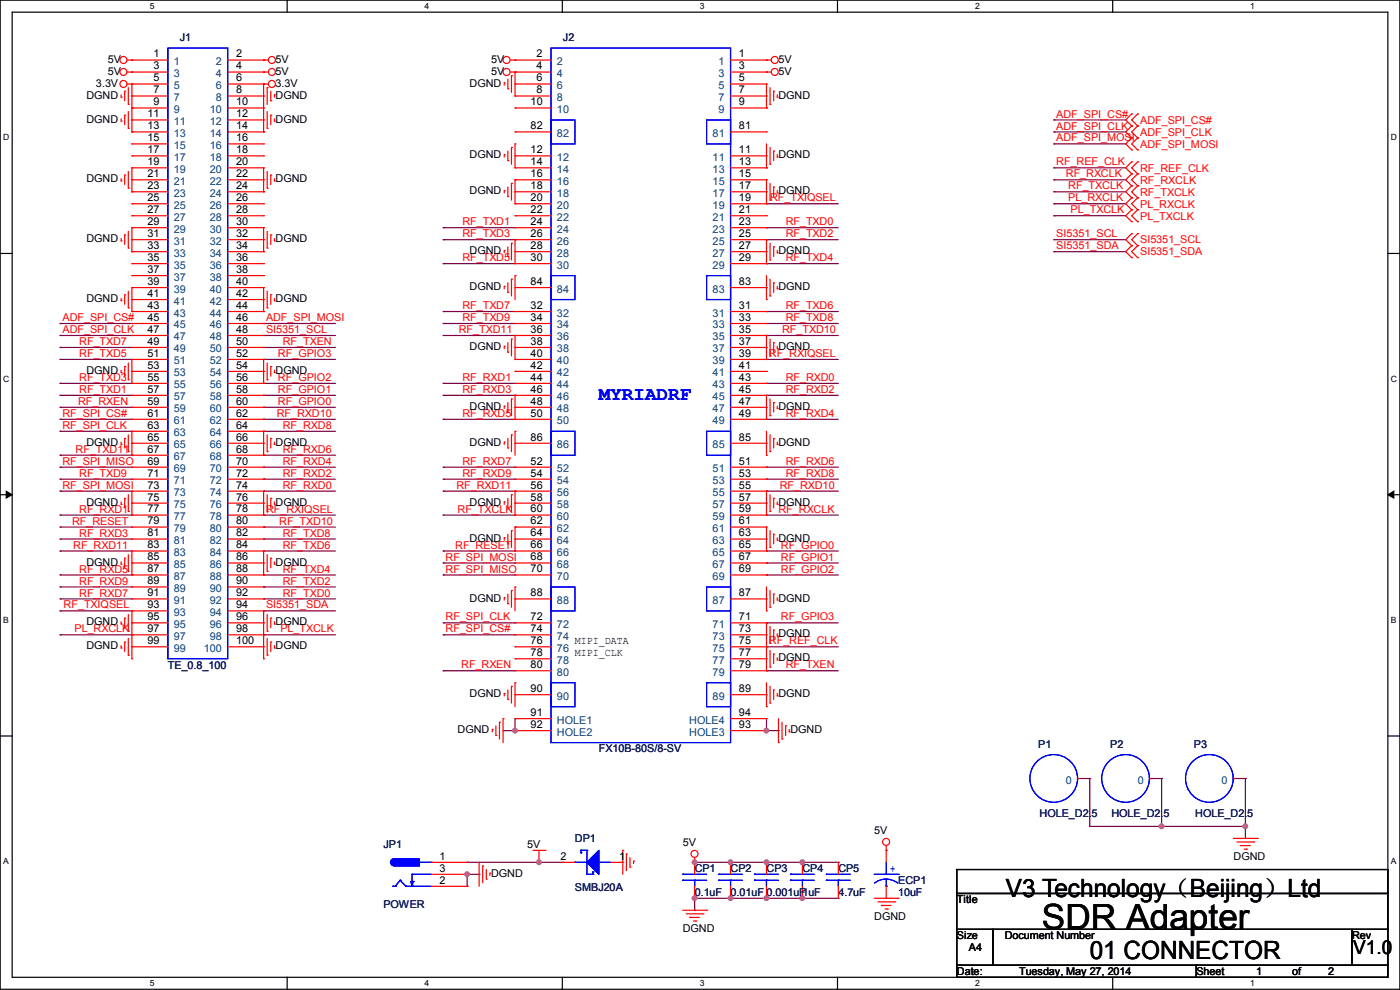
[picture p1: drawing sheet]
<svg xmlns="http://www.w3.org/2000/svg" width="297mm" height="210mm" viewBox="0 0 297 210" stroke-linecap="round" stroke-linejoin="round" font-family="sans-serif">
<path d="M0 0h297v209.8h-297zM2.6 2.6h291.8v204.7h-291.8z" fill="none" stroke="#000" stroke-width=".25"/>
<g fill="#fff">
<path d="M31.7 .3h1v2h-1z"/>
<path d="M31.7 207.6h1v2h-1z"/>
</g>
<path d="M60.9 0v2.6M60.9 207.3v2.5" fill="none" stroke="#000" stroke-width=".25"/>
<g fill="#fff">
<path d="M90.1 .3h1v2h-1z"/>
<path d="M90.1 207.6h1v2h-1z"/>
</g>
<path d="M119.3 0v2.6M119.3 207.3v2.5" fill="none" stroke="#000" stroke-width=".25"/>
<g fill="#fff">
<path d="M148.5 .3h.9v2h-.9z"/>
<path d="M148.5 207.6h.9v2h-.9z"/>
</g>
<path d="M177.7 0v2.6M177.7 207.3v2.5" fill="none" stroke="#000" stroke-width=".25"/>
<g fill="#fff">
<path d="M206.8 .3h1v2h-1z"/>
<path d="M206.8 207.6h1v2h-1z"/>
</g>
<path d="M236.1 0v2.6M236.1 207.3v2.5" fill="none" stroke="#000" stroke-width=".25"/>
<g fill="#fff">
<path d="M265.2 .3h1v2h-1z"/>
<path d="M265.2 207.6h1v2h-1z"/>
<path d="M.7 28.2h1.2v1.9h-1.2z"/>
<path d="M295.1 28.2h1.2v1.9h-1.2z"/>
<path d="M.7 79.3h1.2v2h-1.2z"/>
<path d="M295.1 79.3h1.2v2h-1.2z"/>
</g>
<path d="M0 53.8h2.6M294.4 53.8h2.6" fill="none" stroke="#000" stroke-width=".25"/>
<g fill="#fff">
<path d="M.7 130.5h1.2v2h-1.2z"/>
<path d="M295.1 130.5h1.1v2h-1.1z"/>
</g>
<path d="M0 104.9h2.6M294.4 104.9h2.6" fill="none" stroke="#000" stroke-width=".25"/>
<path d="M1.3 104.2l1.3 .7-1.3 .8zM294.4 104.9l1.3-.7v1.5z" fill="#000" stroke="#000" stroke-width=".21"/>
<g fill="#fff">
<path d="M.7 181.7h1.2v2h-1.2z"/>
<path d="M295.1 181.7h1.1v2h-1.1z"/>
</g>
<path d="M0 156.1h2.6M294.4 156.1h2.6M203 184.4h91.4v5.1h-91.4zM203 189.5h91.4v7.6h-91.4zM203 197.1h7.6v7.7h-7.6zM210.6 197.1h76.2v7.7h-76.2zM286.8 197.1h7.6v7.7h-7.6zM203 204.8h50.8v2.5h-50.8zM253.8 204.8h40.6v2.5h-40.6z" fill="none" stroke="#000" stroke-width=".25"/>
<g fill="none" stroke="#800040" stroke-width=".25">
<path d="M223.6 25.4h.1M223.6 28h.1M223.6 30.5h.1M223.6 35.6h.1M223.6 38.1h.1M223.6 25.4h15.2M223.6 28h15.2M223.6 30.5h15.2M223.6 35.6h15.2M223.6 38.1h15.2M94 48.3h.1M94 50.8h.1"/>
<path d="M94 55.9h.1M94 48.3h15.3M94 50.8h15.3M94 55.9h15.3M162.6 48.3h.1M162.6 50.8h.1M162.6 55.9h.1M162.6 43.2h.1M162.6 48.3h15.2M162.6 50.8h15.2M162.6 55.9h15.2M162.6 43.2h15.2"/>
<path d="M223.6 43.2h.1M223.6 45.8h.1M223.6 40.7h.1M223.6 50.8h.1M223.6 53.4h.1M223.6 50.8h15.2M223.6 43.2h15.2M223.6 45.8h15.2M223.6 40.7h15.2M223.6 53.4h15.2M12.7 68.6h.1M12.7 71.2h.1"/>
<path d="M12.7 73.7h.1M12.7 76.2h.1M12.7 68.6h15.3M12.7 71.2h15.3M12.7 76.2h15.3M12.7 73.7h15.3M55.9 68.6h.1M55.9 73.7h.1M55.9 76.2h.1M55.9 71.2h.1M55.9 68.6h15.3M55.9 71.2h15.3"/>
<path d="M55.9 76.2h15.3M55.9 73.7h15.3M94 66.1h.1M94 68.6h.1M94 71.2h.1M94 66.1h15.3M94 68.6h15.3M94 71.2h15.3M162.6 66.1h.1M162.6 68.6h.1M162.6 71.2h.1M162.6 76.2h.1"/>
<path d="M162.6 66.1h15.2M162.6 68.6h15.2M162.6 71.2h15.2M162.6 76.2h15.2M12.7 81.3h.1M12.7 83.9h.1M12.7 86.4h.1M12.7 88.9h.1M12.7 91.5h.1M12.7 96.6h.1M12.7 99.1h.1M12.7 81.3h15.3"/>
<path d="M12.7 83.9h15.3M12.7 88.9h15.3M12.7 99.1h15.3M12.7 86.4h15.3M12.7 91.5h15.3M12.7 96.6h15.3M55.9 81.3h.1M55.9 83.9h.1M55.9 86.4h.1M55.9 88.9h.1M55.9 91.5h.1M55.9 96.6h.1"/>
<path d="M55.9 99.1h.1M55.9 81.3h15.3M55.9 83.9h15.3M55.9 88.9h15.3M55.9 99.1h15.3M55.9 86.4h15.3M55.9 91.5h15.3M55.9 96.6h15.3M94 81.3h.1M94 83.9h.1M94 88.9h.1M94 99.1h.1"/>
<path d="M94 81.3h15.3M94 83.9h15.3M94 88.9h15.3M94 99.1h15.3M162.6 81.3h.1M162.6 83.9h.1M162.6 88.9h.1M162.6 99.1h.1M162.6 81.3h15.2M162.6 83.9h15.2M162.6 88.9h15.2M162.6 99.1h15.2"/>
<path d="M12.7 101.6h.1M12.7 104.2h.1M12.7 109.3h.1M12.7 114.3h.1M12.7 116.9h.1M12.7 111.8h.1M12.7 101.6h15.3M12.7 104.2h15.3M12.7 109.3h15.3M12.7 116.9h15.3M12.7 111.8h15.3M12.7 114.3h15.3"/>
<path d="M55.9 101.6h.1M55.9 109.3h.1M55.9 111.8h.1M55.9 114.3h.1M55.9 116.9h.1M55.9 104.2h.1M55.9 101.6h15.3M55.9 104.2h15.3M55.9 109.3h15.3M55.9 116.9h15.3M55.9 111.8h15.3M55.9 114.3h15.3"/>
<path d="M94 101.6h.1M94 104.2h.1M94 109.3h.1M94 116.9h.1M94 119.4h.1M94 101.6h15.3M94 104.2h15.3M94 109.3h15.3M94 116.9h15.3M94 119.4h15.3M162.6 101.6h.1M162.6 104.2h.1"/>
<path d="M162.6 109.3h.1M162.6 116.9h.1M162.6 119.4h.1M162.6 101.6h15.2M162.6 104.2h15.2M162.6 109.3h15.2M162.6 116.9h15.2M162.6 119.4h15.2M12.7 134.7h.1M12.7 122h.1M12.7 124.5h.1M12.7 127h.1"/>
<path d="M12.7 129.6h.1M12.7 122h15.3M12.7 134.7h15.3M12.7 124.5h15.3M12.7 127h15.3M12.7 129.6h15.3M55.9 134.7h.1M55.9 122h.1M55.9 124.5h.1M55.9 127h.1M55.9 129.6h.1M55.9 122h15.3"/>
<path d="M55.9 134.7h15.3M55.9 124.5h15.3M55.9 127h15.3M55.9 129.6h15.3M94 122h.1M94 132.1h.1M94 134.7h.1M94 122h15.3M94 132.1h15.3M94 134.7h15.3M162.6 122h.1M162.6 137.2h.1"/>
<path d="M162.6 132.1h.1M162.6 122h15.2M162.6 132.1h15.2M162.6 137.2h15.2M94 142.3h.1M94 142.3h15.3M106.7 155h.1M106.7 155h2.6M109.3 155h.1M109.3 152.4v2.6M162.6 142.3h.1M162.6 155h.1"/>
<path d="M162.6 142.3h15.2M162.6 152.4v2.6M162.6 155h2.5M165.1 155h.1M228.6 165.1h.1M228.6 165.1h2.6M231.2 165.1h.1M231.2 175.3h.1M231.2 165.1v10.2M231.2 175.3h33M243.9 165.1h.1M243.9 165.1h2.5"/>
<path d="M246.4 165.1h.1M246.4 175.3h.1M246.4 165.1v10.2M261.7 165.1h.1M261.7 165.1h2.5M264.2 175.3h.1M264.2 165.1h.1M264.2 165.1v12.7M99.1 182.9h.1M99.1 188h.1M99.1 182.9h20.3M101.6 185.5h.1"/>
<path d="M101.6 185.5h-2.5v2.5M114.3 182.9h.1M147.4 190.5h.1M147.4 193.1h.1M147.4 182.9h30.4M147.4 190.5h30.4M147.4 190.5v2.6M155 182.9h.1M155 190.5h.1M162.6 182.9h.1M162.6 190.5h.1M170.2 182.9h.1"/>
<path d="M170.2 190.5h.1M177.8 182.9h.1"/>
</g>
<g fill="#f0f" stroke="#f0f" stroke-width=".25">
<circle cx="264.2" cy="175.3" r=".49"/>
<circle cx="246.4" cy="175.3" r=".49"/>
<circle cx="162.6" cy="155" r=".49"/>
<circle cx="109.2" cy="155" r=".49"/>
<circle cx="99.1" cy="185.4" r=".49"/>
<circle cx="114.3" cy="182.9" r=".49"/>
<circle cx="147.3" cy="182.9" r=".49"/>
<circle cx="155" cy="182.9" r=".49"/>
<circle cx="170.2" cy="182.9" r=".49"/>
<circle cx="162.6" cy="182.9" r=".49"/>
<circle cx="170.2" cy="190.5" r=".49"/>
<circle cx="147.3" cy="190.5" r=".49"/>
<circle cx="155" cy="190.5" r=".49"/>
<circle cx="162.6" cy="190.5" r=".49"/>
</g>
<g fill="none" stroke="#f00" stroke-width=".25">
<path d="M26.5 19.3h.1M26.5 19.3v2.1M27 15.3h8.6M27 12.7h8.6M27 17.8h8.6M27.2 18.6v3.5M28 17.8h.1M28 12.7h.1M28 15.3h.1M28 17.8v10.2M48.3 15.3h8.6M48.3 12.7h8.6"/>
<path d="M48.3 17.8h8.6M55.9 15.3h.1M55.9 12.7h.1M55.9 17.8h.1M55.9 17.8v10.2M56.7 18.6h.1M56.7 18.6v3.5M57.4 19.3v2.1M107 17.6h.1M107 17.6v.5M107.7 18.8h.1M107.7 16.8v2"/>
<path d="M108.2 15.3h8.7M108.2 12.7h8.7M108.5 16h.1M108.5 16v3.6M109.3 12.7h.1M109.3 15.3h.1M109.3 17.8h.1M109.3 17.8h7.6M109.3 15.3v5.1M155 15.3h8.6M155 12.7h8.6M155 17.8h7.6"/>
<path d="M162.6 12.7h.1M162.6 15.3h.1M162.6 17.8h.1M162.6 17.8v5.1M163.4 18.6v3.5M164.1 19.3h.1M164.1 19.3v2.1M25.7 20.6h.1M25.7 38.4h.1M25.7 25.7h.1M25.7 20.1v.5M25.7 25.2v.5"/>
<path d="M25.7 37.9v.5M26.5 37.1h.1M26.5 24.4h.1M26.5 24.4v2.1M26.5 37.1v2.1M27.2 22.1h.1M27.2 39.9h.1M27.2 27.2h.1M27.2 23.7v3.5M27.2 36.4v3.5M28 22.9h.1M28 28h.1"/>
<path d="M28 20.4h.1M28 25.4h.1M28 30.5h.1M28 33.1h.1M28 35.6h.1M28 38.1h.1M28 35.6v5.1M28 20.4h7.6M28 22.9h7.6M28 25.4h7.6M28 28h7.6M28 30.5h7.6"/>
<path d="M28 33.1h7.6M28 35.6h7.6M28 38.1h7.6M48.3 20.4h7.6M48.3 22.9h7.6M48.3 25.4h7.6M48.3 28h7.6M48.3 30.5h7.6M48.3 33.1h7.6M48.3 35.6h7.6M48.3 38.1h7.6M55.9 28h.1"/>
<path d="M55.9 20.4h.1M55.9 22.9h.1M55.9 25.4h.1M55.9 30.5h.1M55.9 33.1h.1M55.9 35.6h.1M55.9 38.1h.1M55.9 35.6v5.1M56.7 39.9h.1M56.7 27.2h.1M56.7 23.7v3.5M56.7 36.4v3.5"/>
<path d="M57.4 37.1h.1M57.4 24.4h.1M57.4 21.4h.1M57.4 24.4v2.1M57.4 37.1v2.1M58.2 38.4h.1M58.2 25.7h.1M58.2 20.1h.1M58.2 20.1v.5M58.2 25.2v.5M58.2 37.9v.5M107 32.8h.1"/>
<path d="M107 32.8v.5M107.7 34.1h.1M107.7 32v2.1M107.7 39.7v2M108.5 31.3h.1M108.5 38.9h.1M108.5 31.3v3.5M108.5 38.9v3.6M109.3 30.5h.1M109.3 38.1h.1M109.3 20.4h.1M109.3 22.9h.1"/>
<path d="M109.3 33.1h.1M109.3 35.6h.1M109.3 28h.1M109.3 30.5v5.1M109.3 38.1v5.1M109.3 20.4h7.6M109.3 22.9h7.6M109.3 28h7.6M109.3 33.1h7.6M109.3 35.6h7.6M109.3 38.1h7.6M155 20.4h7.6"/>
<path d="M155 22.9h7.6M155 28h7.6M155 33.1h7.6M155 35.6h7.6M155 38.1h7.6M162.6 22.9h.1M162.6 35.6h.1M162.6 20.4h.1M162.6 33.1h.1M162.6 38.1h.1M162.6 28h.1M162.6 30.5v5.1"/>
<path d="M162.6 38.1v5.1M163.4 22.1h.1M163.4 34.8h.1M163.4 31.3v3.5M163.4 38.9v3.6M164.1 32h.1M164.1 39.7h.1M164.1 32v2.1M164.1 39.7v2M164.9 20.6h.1M164.9 33.3h.1M164.9 20.1v.5"/>
<path d="M164.9 32.8v.5M240.1 24.2h.1M240.1 26.7h.1M240.1 29.3h.1M240.1 31.8h.1M240.1 34.3h.1M240.1 36.9h.1M240.1 39.4h.1M240.1 24.2l-1.3 1.2 1.3 1.3M240.1 26.7l-1.3 1.3 1.3 1.3M240.1 29.3l-1.3 1.2 1.3 1.3M240.1 34.3l-1.3 1.3 1.3 1.3"/>
<path d="M240.1 36.9l-1.3 1.2 1.3 1.3M240.1 39.4l-1.3 1.3 1.3 1.3M241.3 26.7h.1M241.3 24.2h.1M241.3 29.3h.1M241.3 31.8h.1M241.3 36.9h.1M241.3 34.3h.1M241.3 39.4h.1M241.3 24.2l-1.2 1.2 1.2 1.3M241.3 26.7l-1.2 1.3 1.2 1.3M241.3 29.3l-1.2 1.2 1.2 1.3"/>
<path d="M241.3 34.3l-1.2 1.3 1.2 1.3M241.3 36.9l-1.2 1.2 1.2 1.3M241.3 39.4l-1.2 1.3 1.2 1.3M25.7 51.1h.1M25.7 50.6v.5M26.5 49.8h.1M26.5 49.8v2.1M27.2 52.6h.1M27.2 49.1v3.5M28 53.4h.1M28 40.7h.1M28 43.2h.1"/>
<path d="M28 45.8h.1M28 48.3h.1M28 50.8h.1M28 55.9h.1M28 58.5h.1M28 48.3v5.1M28 40.7h7.6M28 43.2h7.6M28 45.8h7.6M28 48.3h7.6M28 50.8h7.6M28 53.4h7.6"/>
<path d="M28 55.9h7.6M28 58.5h7.6M48.3 40.7h7.6M48.3 43.2h7.6M48.3 45.8h7.6M48.3 48.3h7.6M48.3 50.8h7.6M48.3 53.4h7.6M48.3 55.9h7.6M48.3 58.5h7.6M55.9 53.4h.1M55.9 40.7h.1"/>
<path d="M55.9 43.2h.1M55.9 45.8h.1M55.9 48.3h.1M55.9 50.8h.1M55.9 55.9h.1M55.9 58.5h.1M55.9 48.3v5.1M56.7 52.6h.1M56.7 49.1v3.5M57.4 49.8h.1M57.4 49.8v2.1M58.2 51.1h.1"/>
<path d="M58.2 50.6v.5M107 40.4h.1M107 53.1h.1M107 40.4v.5M107 53.1v.5M107.7 41.7h.1M107.7 54.4h.1M107.7 52.4v2M107.7 60v2M108.5 51.6h.1M108.5 59.2h.1M108.5 51.6v3.6"/>
<path d="M108.5 59.2v3.6M109.3 50.8h.1M109.3 58.5h.1M109.3 40.7h.1M109.3 43.2h.1M109.3 45.8h.1M109.3 48.3h.1M109.3 53.4h.1M109.3 55.9h.1M109.3 50.8v5.1M109.3 58.5v5M109.3 40.7h7.6"/>
<path d="M109.3 43.2h7.6M109.3 45.8h7.6M109.3 48.3h7.6M109.3 50.8h7.6M109.3 53.4h7.6M109.3 55.9h7.6M155 40.7h7.6M155 43.2h7.6M155 45.8h7.6M155 48.3h7.6M155 50.8h7.6M155 53.4h7.6"/>
<path d="M155 55.9h7.6M162.6 43.2h.1M162.6 55.9h.1M162.6 40.7h.1M162.6 45.8h.1M162.6 48.3h.1M162.6 50.8h.1M162.6 53.4h.1M162.6 50.8v5.1M162.6 58.5v5M163.4 42.5h.1M163.4 55.2h.1"/>
<path d="M163.4 51.6v3.6M163.4 59.2v3.6M164.1 52.4h.1M164.1 60h.1M164.1 52.4v2M164.1 60v2M164.9 40.9h.1M164.9 53.6h.1M164.9 40.4v.5M164.9 53.1v.5M240.1 42h.1M240.1 44.5h.1"/>
<path d="M240.1 47h.1M240.1 49.6h.1M240.1 52.1h.1M240.1 54.7h.1M240.1 42l-1.3 1.2 1.3 1.3M240.1 44.5l-1.3 1.3 1.3 1.2M240.1 49.6l-1.3 1.2 1.3 1.3M240.1 52.1l-1.3 1.3 1.3 1.3M241.3 42h.1M241.3 44.5h.1M241.3 47h.1M241.3 52.1h.1"/>
<path d="M241.3 49.6h.1M241.3 54.7h.1M241.3 42l-1.2 1.2 1.2 1.3M241.3 44.5l-1.2 1.3 1.2 1.2M241.3 49.6l-1.2 1.2 1.2 1.3M241.3 52.1l-1.2 1.3 1.2 1.3M25.7 79h.1M25.7 63.8h.1M25.7 63.3v.5M25.7 78.5v.5M26.5 77.8h.1M26.5 62.5h.1"/>
<path d="M26.5 62.5v2.1M26.5 77.8v2M27.2 65.3h.1M27.2 61.8v3.5M27.2 77v3.6M28 66.1h.1M28 61h.1M28 63.5h.1M28 68.6h.1M28 71.2h.1M28 73.7h.1M28 76.2h.1"/>
<path d="M28 78.8h.1M28 61v5.1M28 76.2v5.1M28 61h7.6M28 63.5h7.6M28 66.1h7.6M28 68.6h7.6M28 71.2h7.6M28 73.7h7.6M28 76.2h7.6M28 78.8h7.6M48.3 61h7.6"/>
<path d="M48.3 63.5h7.6M48.3 66.1h7.6M48.3 68.6h7.6M48.3 71.2h7.6M48.3 73.7h7.6M48.3 76.2h7.6M48.3 78.8h7.6M55.9 66.1h.1M55.9 61h.1M55.9 63.5h.1M55.9 68.6h.1M55.9 71.2h.1"/>
<path d="M55.9 73.7h.1M55.9 76.2h.1M55.9 78.8h.1M55.9 61v5.1M55.9 76.2v5.1M56.7 65.3h.1M56.7 61.8v3.5M56.7 77v3.6M57.4 77.8h.1M57.4 62.5h.1M57.4 62.5v2.1M57.4 77.8v2"/>
<path d="M58.2 79h.1M58.2 63.8h.1M58.2 63.3v.5M58.2 78.5v.5M107 60.7h.1M107 73.4h.1M107 60.7v.6M107 73.4v.6M107.7 62h.1M107.7 74.7h.1M107.7 72.7v2M108.5 71.9h.1"/>
<path d="M108.5 71.9v3.6M109.3 71.2h.1M109.3 66.1h.1M109.3 68.6h.1M109.3 73.7h.1M109.3 76.2h.1M109.3 78.8h.1M109.3 61h.1M109.3 71.2v5M109.3 61h7.6M109.3 66.1h7.6M109.3 68.6h7.6"/>
<path d="M109.3 71.2h7.6M109.3 73.7h7.6M109.3 76.2h7.6M109.3 78.8h7.6M155 61h7.6M155 66.1h7.6M155 68.6h7.6M155 71.2h7.6M155 73.7h7.6M155 76.2h7.6M155 78.8h7.6M162.6 63.5h.1"/>
<path d="M162.6 76.2h.1M162.6 66.1h.1M162.6 68.6h.1M162.6 71.2h.1M162.6 73.7h.1M162.6 78.8h.1M162.6 61h.1M162.6 71.2v5M163.4 62.8h.1M163.4 75.5h.1M163.4 71.9v3.6M164.1 72.7h.1"/>
<path d="M164.1 72.7v2M164.9 61.3h.1M164.9 74h.1M164.9 60.7v.6M164.9 73.4v.6M25.7 94.3h.1M25.7 93.8v.5M26.5 93h.1M26.5 93v2M27.2 95.8h.1M27.2 80.6h.1M27.2 92.2v3.6"/>
<path d="M28 96.6h.1M28 81.3h.1M28 83.9h.1M28 86.4h.1M28 88.9h.1M28 91.5h.1M28 94h.1M28 99.1h.1M28 91.5v5.1M28 81.3h7.6M28 83.9h7.6M28 86.4h7.6"/>
<path d="M28 88.9h7.6M28 91.5h7.6M28 94h7.6M28 96.6h7.6M28 99.1h7.6M48.3 81.3h7.6M48.3 83.9h7.6M48.3 86.4h7.6M48.3 88.9h7.6M48.3 91.5h7.6M48.3 94h7.6M48.3 96.6h7.6"/>
<path d="M48.3 99.1h7.6M55.9 96.6h.1M55.9 81.3h.1M55.9 83.9h.1M55.9 86.4h.1M55.9 88.9h.1M55.9 91.5h.1M55.9 94h.1M55.9 99.1h.1M55.9 91.5v5.1M56.7 95.8h.1M56.7 80.6h.1"/>
<path d="M56.7 92.2v3.6M57.4 93h.1M57.4 93v2M58.2 94.3h.1M58.2 93.8v.5M107 86.1h.1M107 93.8h.1M107 86.1v.6M107 93.8v.5M107.7 87.4h.1M107.7 95h.1M107.7 85.4v2"/>
<path d="M107.7 93v2M108.5 84.6h.1M108.5 92.2h.1M108.5 84.6v3.6M108.5 92.2v3.6M109.3 83.9h.1M109.3 91.5h.1M109.3 81.3h.1M109.3 86.4h.1M109.3 88.9h.1M109.3 99.1h.1M109.3 94h.1"/>
<path d="M109.3 83.9v5M109.3 91.5v5.1M109.3 81.3h7.6M109.3 83.9h7.6M109.3 86.4h7.6M109.3 88.9h7.6M109.3 94h7.6M109.3 99.1h7.6M155 81.3h7.6M155 83.9h7.6M155 86.4h7.6M155 88.9h7.6"/>
<path d="M155 94h7.6M155 99.1h7.6M162.6 88.9h.1M162.6 96.6h.1M162.6 81.3h.1M162.6 83.9h.1M162.6 86.4h.1M162.6 99.1h.1M162.6 94h.1M162.6 83.9v5M162.6 91.5v5.1M163.4 88.2h.1"/>
<path d="M163.4 95.8h.1M163.4 84.6v3.6M163.4 92.2v3.6M164.1 85.4h.1M164.1 93h.1M164.1 85.4v2M164.1 93v2M164.9 86.7h.1M164.9 94.3h.1M164.9 86.1v.6M164.9 93.8v.5M25.7 119.7h.1"/>
<path d="M25.7 107h.1M25.7 106.5v.5M25.7 119.2v.5M26.5 118.4h.1M26.5 105.7h.1M26.5 105.7v2M26.5 118.4v2M27.2 108.5h.1M27.2 104.9v3.6M27.2 117.6v3.6M28 109.3h.1M28 101.6h.1"/>
<path d="M28 104.2h.1M28 106.7h.1M28 111.8h.1M28 114.3h.1M28 116.9h.1M28 119.4h.1M28 104.2v5.1M28 116.9v5.1M28 101.6h7.6M28 104.2h7.6M28 106.7h7.6M28 109.3h7.6"/>
<path d="M28 111.8h7.6M28 114.3h7.6M28 116.9h7.6M28 119.4h7.6M48.3 101.6h7.6M48.3 104.2h7.6M48.3 106.7h7.6M48.3 109.3h7.6M48.3 111.8h7.6M48.3 114.3h7.6M48.3 116.9h7.6M48.3 119.4h7.6"/>
<path d="M55.9 109.3h.1M55.9 101.6h.1M55.9 104.2h.1M55.9 106.7h.1M55.9 111.8h.1M55.9 114.3h.1M55.9 116.9h.1M55.9 119.4h.1M55.9 104.2v5.1M55.9 116.9v5.1M56.7 108.5h.1M56.7 104.9v3.6"/>
<path d="M56.7 117.6v3.6M57.4 118.4h.1M57.4 105.7h.1M57.4 105.7v2M57.4 118.4v2M58.2 119.7h.1M58.2 107h.1M58.2 106.5v.5M58.2 119.2v.5M107 106.5h.1M107 114.1h.1M107 106.5v.5"/>
<path d="M107 114.1v.5M107.7 107.7h.1M107.7 115.4h.1M107.7 105.7v2M107.7 113.3v2.1M108.5 104.9h.1M108.5 112.6h.1M108.5 104.9v3.6M108.5 112.6v3.5M109.3 104.2h.1M109.3 111.8h.1M109.3 101.6h.1"/>
<path d="M109.3 106.7h.1M109.3 109.3h.1M109.3 114.3h.1M109.3 116.9h.1M109.3 119.4h.1M109.3 104.2v5.1M109.3 111.8v5.1M109.3 101.6h7.6M109.3 104.2h7.6M109.3 106.7h7.6M109.3 109.3h7.6M109.3 111.8h7.6"/>
<path d="M109.3 114.3h7.6M109.3 116.9h7.6M109.3 119.4h7.6M155 101.6h7.6M155 104.2h7.6M155 106.7h7.6M155 109.3h7.6M155 111.8h7.6M155 114.3h7.6M155 116.9h7.6M155 119.4h7.6M162.6 109.3h.1"/>
<path d="M162.6 116.9h.1M162.6 101.6h.1M162.6 104.2h.1M162.6 106.7h.1M162.6 111.8h.1M162.6 114.3h.1M162.6 119.4h.1M162.6 104.2v5.1M162.6 111.8v5.1M163.4 108.5h.1M163.4 116.1h.1M163.4 104.9v3.6"/>
<path d="M163.4 112.6v3.5M164.1 105.7h.1M164.1 113.3h.1M164.1 105.7v2M164.1 113.3v2.1M164.9 107h.1M164.9 114.6h.1M164.9 106.5v.5M164.9 114.1v.5M25.7 137.5h.1M25.7 132.4h.1M25.7 131.9v.5"/>
<path d="M25.7 136.9v.6M26.5 136.2h.1M26.5 131.1h.1M26.5 131.1v2M26.5 136.2v2M27.2 139h.1M27.2 133.9h.1M27.2 121.2h.1M27.2 130.3v3.6M27.2 135.4v3.6M28 139.7h.1M28 134.7h.1"/>
<path d="M28 122h.1M28 124.5h.1M28 127h.1M28 129.6h.1M28 132.1h.1M28 137.2h.1M28 129.6v10.1M28 122h7.6M28 124.5h7.6M28 127h7.6M28 129.6h7.6M28 132.1h7.6"/>
<path d="M28 134.7h7.6M28 137.2h7.6M48.3 122h7.6M48.3 124.5h7.6M48.3 127h7.6M48.3 129.6h7.6M48.3 132.1h7.6M48.3 134.7h7.6M48.3 137.2h7.6M55.9 139.7h.1M55.9 134.7h.1M55.9 122h.1"/>
<path d="M55.9 124.5h.1M55.9 127h.1M55.9 129.6h.1M55.9 132.1h.1M55.9 137.2h.1M55.9 129.6v10.1M56.7 139h.1M56.7 133.9h.1M56.7 121.2h.1M56.7 130.3v3.6M56.7 135.4v3.6M57.4 136.2h.1"/>
<path d="M57.4 131.1h.1M57.4 131.1v2M57.4 136.2v2M58.2 137.5h.1M58.2 132.4h.1M58.2 131.9v.5M58.2 136.9v.6M107 126.8h.1M107 126.8v.5M107.7 128.1h.1M107.7 126v2.1M108.5 125.3h.1"/>
<path d="M108.5 125.3v3.5M109.3 124.5h.1M109.3 122h.1M109.3 132.1h.1M109.3 134.7h.1M109.3 137.2h.1M109.3 139.7h.1M109.3 127h.1M109.3 124.5v5.1M109.3 122h7.6M109.3 127h7.6M109.3 132.1h7.6"/>
<path d="M109.3 134.7h7.6M109.3 137.2h7.6M109.3 139.7h7.6M155 122h7.6M155 127h7.6M155 132.1h7.6M155 134.7h7.6M155 137.2h7.6M155 139.7h7.6M162.6 129.6h.1M162.6 137.2h.1M162.6 122h.1"/>
<path d="M162.6 132.1h.1M162.6 134.7h.1M162.6 139.7h.1M162.6 127h.1M162.6 124.5v5.1M162.6 132.1v10.2M163.4 128.8h.1M163.4 136.4h.1M163.4 125.3v3.5M163.4 132.9v3.5M163.4 138v3.5M164.1 126h.1"/>
<path d="M164.1 138.7h.1M164.1 133.6h.1M164.1 126v2.1M164.1 133.6v2.1M164.1 138.7v2.1M164.9 127.3h.1M164.9 140h.1M164.9 134.9h.1M164.9 126.8v.5M164.9 134.4v.5M164.9 139.5v.5M104.4 154.7h.1"/>
<path d="M104.4 154.7v.5M105.2 156h.1M105.2 154v2M106 153.2h.1M106 153.2v3.6M106.7 152.4h.1M106.7 152.4v5.1M107 147.1h.1M107 147.1v.5M107.7 148.4h.1M107.7 146.3v2.1M108.5 145.6h.1"/>
<path d="M108.5 145.6v3.5M109.3 144.8h.1M109.3 142.3h.1M109.3 147.4h.1M109.3 152.4h.1M109.3 155h.1M109.3 144.8v5.1M109.3 142.3h7.6M109.3 147.4h7.6M109.3 152.4h7.6M109.3 155h7.6M155 142.3h7.6"/>
<path d="M155 147.4h7.6M155 152.4h7.6M155 155h7.6M162.6 149.9h.1M162.6 142.3h.1M162.6 147.4h.1M162.6 152.4h.1M162.6 155h.1M162.6 144.8v5.1M163.4 149.1h.1M163.4 141.5h.1M163.4 145.6v3.5"/>
<path d="M164.1 146.3h.1M164.1 146.3v2.1M164.9 147.6h.1M164.9 147.1v.5M165.1 157.5h.1M165.1 152.4v5.1M165.9 156.8h.1M165.9 153.2v3.6M166.7 154h.1M166.7 154v2M167.4 155.2h.1M167.4 154.7v.5"/>
<path d="M188 179.4v3.5M228.6 165.1h.1M243.9 165.1h.1M261.7 165.1h.1M261.7 177.8h5M262.4 178.6h3.6M263.2 179.4h.1M263.2 179.4h2M266 178.6h.1M266.7 177.8h.1M91.5 182.9h7.6M91.5 188h7.6"/>
<path d="M91.5 185.5h7.6M99.1 182.9h.1M99.1 188h.1M99.1 185.5h.1M101.6 182.9h.1M101.6 182.9v5.1M102.4 183.7h.1M102.4 183.7v3.5M103.2 186.5h.1M103.2 184.4v2.1M103.9 185.2h.1M103.9 185.2v.5"/>
<path d="M113.1 180.4h2.5M114.3 182.9h.1M114.3 180.4v2.5M115.6 180.4h.1M119.4 182.9h.1M119.4 182.9h2.6M129.6 182.9h2.5M132.1 180.4h.1M132.1 182.9h.1M132.1 180.4v5.1M132.9 181.1h.1M132.9 181.1v3.6"/>
<path d="M133.6 183.9h.1M133.6 181.9v2M134.4 182.7h.1M134.4 182.7v.5M144.8 193.1h5.1M145.6 193.8h3.5M146.3 194.6h.1M146.3 194.6h2.1M147.1 195.4h.5M147.4 182.9h.1M147.4 190.5h.1M147.4 181.9v3.6"/>
<path d="M147.4 188v2.5M147.6 195.4h.1M149.1 193.8h.1M149.9 193.1h.1M155 182.9h.1M155 190.5h.1M155 182.9v2.6M155 188v2.5M162.6 182.9h.1M162.6 190.5h.1M162.6 182.9v2.6M162.6 188v2.5"/>
<path d="M170.2 182.9h.1M170.2 190.5h.1M170.2 182.9v2.6M170.2 188v2.5M177.8 182.9h.1M177.8 190.5h.1M177.8 182.9v2.6M177.8 188v2.5M185.5 190.5h5M186.2 191.3h3.6M187 192.1h.1M187 192.1h2"/>
<path d="M187.7 192.8h.6M188 180.4h.1M188 190.5h.1M188 188v2.5M188.3 192.8h.1M189.8 191.3h.1M190.5 190.5h.1M263.9 180.1h.6M264.5 180.1h.1"/>
<circle cx="26.2" cy="17.8" r=".74"/>
<circle cx="26.2" cy="12.7" r=".74"/>
<circle cx="26.2" cy="15.3" r=".74"/>
<circle cx="57.7" cy="15.3" r=".74"/>
<circle cx="57.7" cy="12.7" r=".74"/>
<circle cx="57.7" cy="17.8" r=".74"/>
<circle cx="107.5" cy="15.3" r=".74"/>
<circle cx="107.5" cy="12.7" r=".74"/>
<circle cx="164.4" cy="12.7" r=".74"/>
<circle cx="164.4" cy="15.3" r=".74"/>
<circle cx="188" cy="178.6" r=".74"/>
<circle cx="147.3" cy="181.1" r=".74"/>
</g>
<g fill="none" stroke="#00f" stroke-width=".25">
<path d="M35.6 10.2h12.7v129.5h-12.7zM116.9 10.2h38.1v147.3h-38.1zM116.9 25.4h5.1v5.1h-5.1zM149.9 25.4h5.1v5.1h-5.1zM116.9 58.5h5.1v5h-5.1zM149.9 58.5h5.1v5h-5.1zM116.9 91.5h5.1v5.1h-5.1zM149.9 91.5h5.1v5.1h-5.1zM116.9 124.5h5.1v5.1h-5.1zM149.9 124.5h5.1v5.1h-5.1zM116.9 144.8h5.1v5.1h-5.1zM149.9 144.8h5.1v5.1h-5.1z"/>
<path d="M83.4 188h.1M83.4 188h.5M83.9 188h.1M84.9 186.7h.1M84.9 186.7l1.2 1.3M84.9 186.7l-1 1.3M86.1 188h.1M86.1 188h5.4M87.2 187h.1M87.2 187l.2 1M87.2 187h.5M87.4 185.5h.1"/>
<path d="M87.4 188h.1M87.4 185.5h4.1M87.4 185.5v2.5M87.7 187h.1M87.7 187l-.3 1M88.9 182.9h2.6M91.5 182.9h.1M122 182.9h.1M122 182.9h2.5M123.2 180.4h.1M123.2 180.9h.1M123.2 180.4h1.3"/>
<path d="M123.2 180.4v.5M124.5 180.4h.1M124.5 180.4v5.1h1.3M125.8 185.5h.1M125.8 185h.1M125.8 185v.5M127 182.9h.1M127 182.9h2.6M144.8 185.5h.1M144.8 186.7h.1M144.8 185.5h5.1M144.8 186.7h5.1"/>
<path d="M147.4 186.7h.1M147.4 186.7v1.3M152.4 185.5h.1M152.4 186.7h.1M152.4 185.5h5.1M152.4 186.7h5.1M155 186.7h.1M155 186.7v1.3M160.1 185.5h.1M160.1 186.7h.1M160.1 185.5h5M160.1 186.7h5"/>
<path d="M162.6 186.7h.1M162.6 186.7v1.3M167.7 185.5h.1M167.7 186.7h.1M167.7 185.5h5.1M167.7 186.7h5.1M170.2 186.7h.1M170.2 186.7v1.3M175.3 185.5h.1M175.3 186.7h.1M175.3 185.5h5.1M175.3 186.7h5.1"/>
<path d="M177.8 186.7h.1M177.8 186.7v1.3M185.5 185.5h5M185.5 187.3a4 4 0 0 1 4.9 0M188 188h.1M188 185.5h.1M188 182.9v2.6M188 186.5v1.5M190.5 185.5h.1"/>
<circle cx="223.5" cy="165.1" r="5.1"/>
<circle cx="238.8" cy="165.1" r="5.1"/>
<circle cx="256.6" cy="165.1" r="5.1"/>
</g>
<g fill="#00f" stroke="#00f" stroke-width=".25">
<path d="M124.5 182.9l2.5-2.5v5.1z"/>
<path d="M83.6 182.2h5.3v1.5h-5.3z" fill-rule="evenodd"/>
<path d="M83.6 182.2h5.3v1.5h-5.3z" fill-rule="evenodd"/>
<circle cx="83.6" cy="182.9" r=".74"/>
</g>
<text font-size="7.4" x="221" y="197.1">SDR Adapter</text>
<g font-size="5.3">
<text x="213.4" y="190.2">V3 Technology（Beijing）Ltd</text>
<text x="231.2" y="203.5">01 CONNECTOR</text>
</g>
<text font-size="4.1" fill="#00f" x="127" y="84.8">MYRIADRF</text>
<text font-size="4.1" x="287.1" y="202.3">V1.0</text>
<g font-size="2.3" fill="#000080">
<text x="38.1" y="8.7">J1</text>
<text x="119.4" y="8.7">J2</text>
<text x="35.6" y="141.8">TE_0.8_100</text>
<text x="127" y="159.6">FX10B-80S/8-SV</text>
<text x="220.3" y="158.6">P1</text>
<text x="235.5" y="158.6">P2</text>
<text x="253.3" y="158.6">P3</text>
<text x="220.5" y="173.3">HOLE_D2.5</text>
<text x="235.8" y="173.3">HOLE_D2.5</text>
<text x="253.5" y="173.3">HOLE_D2.5</text>
<text x="81.3" y="179.9">JP1</text>
<text x="122" y="178.6">DP1</text>
<text x="147.4" y="185">CP1</text>
<text x="155" y="185">CP2</text>
<text x="162.6" y="185">CP3</text>
<text x="170.2" y="185">CP4</text>
<text x="177.9" y="185">CP5</text>
<text x="122" y="189.1">SMBJ20A</text>
<text x="147.4" y="190.1">0.1uF</text>
<text x="155" y="190.1">0.01uF</text>
<text x="162.6" y="190.1">0.001uF1uF</text>
<text x="177.9" y="190.1">4.7uF</text>
<text x="190.6" y="187.5">ECP1</text>
<text x="190.6" y="190.1">10uF</text>
<text x="81.3" y="192.6">POWER</text>
</g>
<g font-size="2.3">
<text x="22.9" y="13.3">5V</text>
<text x="22.9" y="15.8">5V</text>
<text x="32.6" y="12.2">1</text>
<text x="32.6" y="14.7">3</text>
<text x="32.6" y="17.3">5</text>
<text x="50.1" y="12.2">2</text>
<text x="50.1" y="14.7">4</text>
<text x="50.1" y="17.3">6</text>
<text x="58.5" y="15.8">5V</text>
<text x="58.5" y="13.3">5V</text>
<text x="104.2" y="13.3">5V</text>
<text x="104.2" y="15.8">5V</text>
<text x="113.8" y="12.2">2</text>
<text x="113.8" y="14.7">4</text>
<text x="113.8" y="17.3">6</text>
<text x="156.8" y="12.2">1</text>
<text x="156.8" y="14.7">3</text>
<text x="156.8" y="17.3">5</text>
<text x="165.2" y="13.3">5V</text>
<text x="165.2" y="15.8">5V</text>
<text x="18.3" y="20.9">DGND</text>
<text x="20.4" y="18.4">3.3V</text>
<text x="32.6" y="19.8">7</text>
<text x="32.6" y="22.4">9</text>
<text x="50.1" y="19.8">8</text>
<text x="50.1" y="22.4">10</text>
<text x="58.5" y="18.4">3.3V</text>
<text x="58.5" y="20.9">DGND</text>
<text x="99.6" y="18.4">DGND</text>
<text x="112.6" y="22.4">10</text>
<text x="113.8" y="19.8">8</text>
<text x="156.8" y="19.8">7</text>
<text x="156.8" y="22.4">9</text>
<text x="165.2" y="20.9">DGND</text>
<text x="18.3" y="26">DGND</text>
<text x="31.3" y="24.9">11</text>
<text x="31.3" y="27.4">13</text>
<text x="31.3" y="30">15</text>
<text x="50.1" y="24.9">12</text>
<text x="50.1" y="27.4">14</text>
<text x="50.1" y="30">16</text>
<text x="58.5" y="26">DGND</text>
<text x="112.6" y="27.4">82</text>
<text x="156.8" y="27.4">81</text>
<text x="31.3" y="32.5">17</text>
<text x="31.3" y="35.1">19</text>
<text x="50.1" y="32.5">18</text>
<text x="50.1" y="35.1">20</text>
<text x="99.6" y="33.6">DGND</text>
<text x="112.6" y="32.5">12</text>
<text x="112.6" y="35.1">14</text>
<text x="156.8" y="32.5">11</text>
<text x="156.8" y="35.1">13</text>
<text x="165.2" y="33.6">DGND</text>
<text x="18.3" y="38.7">DGND</text>
<text x="31.3" y="37.6">21</text>
<text x="31.3" y="40.1">23</text>
<text x="50.1" y="37.6">22</text>
<text x="50.1" y="40.1">24</text>
<text x="58.5" y="38.7">DGND</text>
<text x="99.6" y="41.2">DGND</text>
<text x="112.6" y="37.6">16</text>
<text x="112.6" y="40.1">18</text>
<text x="156.8" y="37.6">15</text>
<text x="156.8" y="40.1">17</text>
<text x="165.2" y="41.2">DGND</text>
<text x="31.3" y="42.7">25</text>
<text x="31.3" y="45.2">27</text>
<text x="31.3" y="47.8">29</text>
<text x="50.1" y="42.7">26</text>
<text x="50.1" y="45.2">28</text>
<text x="50.1" y="47.8">30</text>
<text x="112.6" y="42.7">20</text>
<text x="112.6" y="45.2">22</text>
<text x="112.6" y="47.8">24</text>
<text x="156.8" y="42.7">19</text>
<text x="156.8" y="45.2">21</text>
<text x="156.8" y="47.8">23</text>
<text x="18.3" y="51.4">DGND</text>
<text x="31.3" y="50.3">31</text>
<text x="31.3" y="52.8">33</text>
<text x="50.1" y="50.3">32</text>
<text x="50.1" y="52.8">34</text>
<text x="58.5" y="51.4">DGND</text>
<text x="99.6" y="53.9">DGND</text>
<text x="112.6" y="50.3">26</text>
<text x="112.6" y="52.8">28</text>
<text x="156.8" y="50.3">25</text>
<text x="156.8" y="52.8">27</text>
<text x="165.2" y="53.9">DGND</text>
<text x="31.3" y="55.4">35</text>
<text x="31.3" y="57.9">37</text>
<text x="50.1" y="55.4">36</text>
<text x="50.1" y="57.9">38</text>
<text x="112.6" y="55.4">30</text>
<text x="156.8" y="55.4">29</text>
<text x="18.3" y="64.1">DGND</text>
<text x="31.3" y="60.5">39</text>
<text x="31.3" y="63">41</text>
<text x="31.3" y="65.5">43</text>
<text x="50.1" y="60.5">40</text>
<text x="50.1" y="63">42</text>
<text x="50.1" y="65.5">44</text>
<text x="58.5" y="64.1">DGND</text>
<text x="99.6" y="61.6">DGND</text>
<text x="112.6" y="65.5">32</text>
<text x="112.6" y="60.5">84</text>
<text x="156.8" y="65.5">31</text>
<text x="156.8" y="60.5">83</text>
<text x="165.2" y="61.6">DGND</text>
<text x="31.3" y="68.1">45</text>
<text x="31.3" y="70.6">47</text>
<text x="50.1" y="68.1">46</text>
<text x="50.1" y="70.6">48</text>
<text x="112.6" y="68.1">34</text>
<text x="112.6" y="70.6">36</text>
<text x="156.8" y="68.1">33</text>
<text x="156.8" y="70.6">35</text>
<text x="31.3" y="73.2">49</text>
<text x="31.3" y="75.7">51</text>
<text x="50.1" y="73.2">50</text>
<text x="50.1" y="75.7">52</text>
<text x="99.6" y="74.3">DGND</text>
<text x="112.6" y="73.2">38</text>
<text x="112.6" y="75.7">40</text>
<text x="156.8" y="73.2">37</text>
<text x="156.8" y="75.7">39</text>
<text x="165.2" y="74.3">DGND</text>
<text x="18.3" y="79.3">DGND</text>
<text x="31.3" y="78.2">53</text>
<text x="31.3" y="80.8">55</text>
<text x="31.3" y="83.3">57</text>
<text x="50.1" y="78.2">54</text>
<text x="50.1" y="80.8">56</text>
<text x="50.1" y="83.3">58</text>
<text x="58.5" y="79.3">DGND</text>
<text x="112.6" y="78.2">42</text>
<text x="112.6" y="80.8">44</text>
<text x="112.6" y="83.3">46</text>
<text x="156.8" y="78.2">41</text>
<text x="156.8" y="80.8">43</text>
<text x="156.8" y="83.3">45</text>
<text x="31.3" y="85.9">59</text>
<text x="31.3" y="88.4">61</text>
<text x="50.1" y="85.9">60</text>
<text x="50.1" y="88.4">62</text>
<text x="99.6" y="87">DGND</text>
<text x="112.6" y="85.9">48</text>
<text x="112.6" y="88.4">50</text>
<text x="156.8" y="85.9">47</text>
<text x="156.8" y="88.4">49</text>
<text x="165.2" y="87">DGND</text>
<text x="18.3" y="94.6">DGND</text>
<text x="31.3" y="90.9">63</text>
<text x="31.3" y="93.5">65</text>
<text x="50.1" y="90.9">64</text>
<text x="50.1" y="93.5">66</text>
<text x="58.5" y="94.6">DGND</text>
<text x="99.6" y="94.6">DGND</text>
<text x="112.6" y="93.5">86</text>
<text x="156.8" y="93.5">85</text>
<text x="165.2" y="94.6">DGND</text>
<text x="31.3" y="96">67</text>
<text x="31.3" y="98.6">69</text>
<text x="31.3" y="101.1">71</text>
<text x="50.1" y="96">68</text>
<text x="50.1" y="98.6">70</text>
<text x="50.1" y="101.1">72</text>
<text x="112.6" y="98.6">52</text>
<text x="112.6" y="101.1">54</text>
<text x="156.8" y="98.6">51</text>
<text x="156.8" y="101.1">53</text>
<text x="18.3" y="107.3">DGND</text>
<text x="31.3" y="103.6">73</text>
<text x="31.3" y="106.2">75</text>
<text x="50.1" y="103.6">74</text>
<text x="50.1" y="106.2">76</text>
<text x="58.5" y="107.3">DGND</text>
<text x="99.6" y="107.3">DGND</text>
<text x="112.6" y="103.6">56</text>
<text x="112.6" y="106.2">58</text>
<text x="156.8" y="103.6">55</text>
<text x="156.8" y="106.2">57</text>
<text x="165.2" y="107.3">DGND</text>
<text x="31.3" y="108.7">77</text>
<text x="31.3" y="111.3">79</text>
<text x="31.3" y="113.8">81</text>
<text x="50.1" y="108.7">78</text>
<text x="50.1" y="111.3">80</text>
<text x="50.1" y="113.8">82</text>
<text x="112.6" y="108.7">60</text>
<text x="112.6" y="111.3">62</text>
<text x="112.6" y="113.8">64</text>
<text x="156.8" y="108.7">59</text>
<text x="156.8" y="111.3">61</text>
<text x="156.8" y="113.8">63</text>
<text x="18.3" y="120">DGND</text>
<text x="31.3" y="116.3">83</text>
<text x="31.3" y="118.9">85</text>
<text x="50.1" y="116.3">84</text>
<text x="50.1" y="118.9">86</text>
<text x="58.5" y="120">DGND</text>
<text x="99.6" y="114.9">DGND</text>
<text x="112.6" y="116.3">66</text>
<text x="112.6" y="118.9">68</text>
<text x="156.8" y="116.3">65</text>
<text x="156.8" y="118.9">67</text>
<text x="165.2" y="114.9">DGND</text>
<text x="31.3" y="121.4">87</text>
<text x="31.3" y="124">89</text>
<text x="50.1" y="121.4">88</text>
<text x="50.1" y="124">90</text>
<text x="112.6" y="121.4">70</text>
<text x="156.8" y="121.4">69</text>
<text x="31.3" y="126.5">91</text>
<text x="31.3" y="129">93</text>
<text x="31.3" y="131.6">95</text>
<text x="50.1" y="126.5">92</text>
<text x="50.1" y="129">94</text>
<text x="50.1" y="131.6">96</text>
<text x="99.6" y="127.6">DGND</text>
<text x="112.6" y="131.6">72</text>
<text x="112.6" y="126.5">88</text>
<text x="156.8" y="131.6">71</text>
<text x="156.8" y="126.5">87</text>
<text x="165.2" y="127.6">DGND</text>
<text x="18.3" y="137.8">DGND</text>
<text x="18.3" y="132.7">DGND</text>
<text x="31.3" y="134.1">97</text>
<text x="31.3" y="136.7">99</text>
<text x="50.1" y="134.1">98</text>
<text x="50.1" y="136.7">100</text>
<text x="58.5" y="137.8">DGND</text>
<text x="58.5" y="132.7">DGND</text>
<text x="112.6" y="134.1">74</text>
<text x="112.6" y="136.7">76</text>
<text x="122" y="136.5">MIPI_DATA</text>
<text x="156.8" y="134.1">73</text>
<text x="156.8" y="136.7">75</text>
<text x="165.2" y="135.2">DGND</text>
<text x="112.6" y="139.2">78</text>
<text x="112.6" y="141.7">80</text>
<text x="122" y="139.1">MIPI_CLK</text>
<text x="156.8" y="139.2">77</text>
<text x="156.8" y="141.7">79</text>
<text x="165.2" y="140.3">DGND</text>
<text x="99.6" y="147.9">DGND</text>
<text x="112.6" y="146.8">90</text>
<text x="156.8" y="146.8">89</text>
<text x="165.2" y="147.9">DGND</text>
<text x="97.1" y="155.5">DGND</text>
<text x="112.6" y="151.9">91</text>
<text x="112.6" y="154.4">92</text>
<text x="156.8" y="151.9">94</text>
<text x="156.8" y="154.4">93</text>
<text x="167.7" y="155.5">DGND</text>
<text x="111.8" y="179.9">5V</text>
<text x="144.8" y="179.4">5V</text>
<text x="185.5" y="176.9">5V</text>
<text x="93.3" y="182.4">1</text>
<text x="93.3" y="184.9">3</text>
<text x="118.9" y="182.4">2</text>
<text x="131.4" y="182.4">1</text>
<text x="261.7" y="182.5">DGND</text>
<text x="93.3" y="187.5">2</text>
<text x="104.2" y="186">DGND</text>
<text x="203" y="191.6">Title</text>
<text x="144.8" y="197.7">DGND</text>
<text x="185.5" y="195.2">DGND</text>
<text x="203" y="199.2">Size</text>
<text x="205.5" y="201.8">A4</text>
<text x="213.2" y="199.2">Document Number</text>
<text x="286.8" y="199.2">Rev</text>
<text x="203" y="206.8">Date:</text>
<text x="216.2" y="206.8">Tuesday, May 27, 2014</text>
<text x="253.8" y="206.8">Sheet</text>
<text x="266.5" y="206.8">1</text>
<text x="274.1" y="206.8">of</text>
<text x="281.7" y="206.8">2</text>
</g>
<g font-size="2.3" fill="#004080">
<text x="36.9" y="13.8">1</text>
<text x="36.9" y="16.3">3</text>
<text x="45.8" y="13.8">2</text>
<text x="45.8" y="16.3">4</text>
<text x="118.2" y="13.8">2</text>
<text x="118.2" y="16.3">4</text>
<text x="152.5" y="13.8">1</text>
<text x="152.5" y="16.3">3</text>
<text x="36.9" y="18.9">5</text>
<text x="36.9" y="21.4">7</text>
<text x="36.9" y="24">9</text>
<text x="44.5" y="24">10</text>
<text x="45.8" y="18.9">6</text>
<text x="45.8" y="21.4">8</text>
<text x="118.2" y="18.9">6</text>
<text x="118.2" y="21.4">8</text>
<text x="118.2" y="24">10</text>
<text x="152.5" y="18.9">5</text>
<text x="152.5" y="21.4">7</text>
<text x="152.5" y="24">9</text>
<text x="36.9" y="26.5">11</text>
<text x="36.9" y="29">13</text>
<text x="44.5" y="26.5">12</text>
<text x="44.5" y="29">14</text>
<text x="118.2" y="29">82</text>
<text x="151.2" y="29">81</text>
<text x="36.9" y="31.6">15</text>
<text x="36.9" y="34.1">17</text>
<text x="44.5" y="31.6">16</text>
<text x="44.5" y="34.1">18</text>
<text x="118.2" y="34.1">12</text>
<text x="151.2" y="34.1">11</text>
<text x="36.9" y="36.7">19</text>
<text x="36.9" y="39.2">21</text>
<text x="36.9" y="41.7">23</text>
<text x="44.5" y="36.7">20</text>
<text x="44.5" y="39.2">22</text>
<text x="44.5" y="41.7">24</text>
<text x="118.2" y="36.7">14</text>
<text x="118.2" y="39.2">16</text>
<text x="118.2" y="41.7">18</text>
<text x="151.2" y="36.7">13</text>
<text x="151.2" y="39.2">15</text>
<text x="151.2" y="41.7">17</text>
<text x="36.9" y="44.3">25</text>
<text x="36.9" y="46.8">27</text>
<text x="44.5" y="44.3">26</text>
<text x="44.5" y="46.8">28</text>
<text x="118.2" y="44.3">20</text>
<text x="118.2" y="46.8">22</text>
<text x="151.2" y="44.3">19</text>
<text x="151.2" y="46.8">21</text>
<text x="36.9" y="49.4">29</text>
<text x="36.9" y="51.9">31</text>
<text x="44.5" y="49.4">30</text>
<text x="44.5" y="51.9">32</text>
<text x="118.2" y="49.4">24</text>
<text x="118.2" y="51.9">26</text>
<text x="151.2" y="49.4">23</text>
<text x="151.2" y="51.9">25</text>
<text x="36.9" y="54.4">33</text>
<text x="36.9" y="57">35</text>
<text x="36.9" y="59.5">37</text>
<text x="44.5" y="54.4">34</text>
<text x="44.5" y="57">36</text>
<text x="44.5" y="59.5">38</text>
<text x="118.2" y="54.4">28</text>
<text x="118.2" y="57">30</text>
<text x="151.2" y="54.4">27</text>
<text x="151.2" y="57">29</text>
<text x="36.9" y="62.1">39</text>
<text x="36.9" y="64.6">41</text>
<text x="44.5" y="62.1">40</text>
<text x="44.5" y="64.6">42</text>
<text x="118.2" y="62.1">84</text>
<text x="151.2" y="62.1">83</text>
<text x="36.9" y="67.1">43</text>
<text x="36.9" y="69.7">45</text>
<text x="44.5" y="67.1">44</text>
<text x="44.5" y="69.7">46</text>
<text x="118.2" y="67.1">32</text>
<text x="118.2" y="69.7">34</text>
<text x="151.2" y="67.1">31</text>
<text x="151.2" y="69.7">33</text>
<text x="36.9" y="72.2">47</text>
<text x="36.9" y="74.8">49</text>
<text x="36.9" y="77.3">51</text>
<text x="44.5" y="72.2">48</text>
<text x="44.5" y="74.8">50</text>
<text x="44.5" y="77.3">52</text>
<text x="118.2" y="72.2">36</text>
<text x="118.2" y="74.8">38</text>
<text x="118.2" y="77.3">40</text>
<text x="151.2" y="72.2">35</text>
<text x="151.2" y="74.8">37</text>
<text x="151.2" y="77.3">39</text>
<text x="36.9" y="79.8">53</text>
<text x="36.9" y="82.4">55</text>
<text x="44.5" y="79.8">54</text>
<text x="44.5" y="82.4">56</text>
<text x="118.2" y="79.8">42</text>
<text x="118.2" y="82.4">44</text>
<text x="151.2" y="79.8">41</text>
<text x="151.2" y="82.4">43</text>
<text x="36.9" y="84.9">57</text>
<text x="36.9" y="87.5">59</text>
<text x="44.5" y="84.9">58</text>
<text x="44.5" y="87.5">60</text>
<text x="118.2" y="84.9">46</text>
<text x="118.2" y="87.5">48</text>
<text x="151.2" y="84.9">45</text>
<text x="151.2" y="87.5">47</text>
<text x="36.9" y="90">61</text>
<text x="36.9" y="92.5">63</text>
<text x="36.9" y="95.1">65</text>
<text x="44.5" y="90">62</text>
<text x="44.5" y="92.5">64</text>
<text x="44.5" y="95.1">66</text>
<text x="118.2" y="90">50</text>
<text x="118.2" y="95.1">86</text>
<text x="151.2" y="90">49</text>
<text x="151.2" y="95.1">85</text>
<text x="36.9" y="97.6">67</text>
<text x="36.9" y="100.2">69</text>
<text x="44.5" y="97.6">68</text>
<text x="44.5" y="100.2">70</text>
<text x="118.2" y="100.2">52</text>
<text x="151.2" y="100.2">51</text>
<text x="36.9" y="102.7">71</text>
<text x="36.9" y="105.2">73</text>
<text x="36.9" y="107.8">75</text>
<text x="44.5" y="102.7">72</text>
<text x="44.5" y="105.2">74</text>
<text x="44.5" y="107.8">76</text>
<text x="118.2" y="102.7">54</text>
<text x="118.2" y="105.2">56</text>
<text x="118.2" y="107.8">58</text>
<text x="151.2" y="102.7">53</text>
<text x="151.2" y="105.2">55</text>
<text x="151.2" y="107.8">57</text>
<text x="36.9" y="110.3">77</text>
<text x="36.9" y="112.9">79</text>
<text x="44.5" y="110.3">78</text>
<text x="44.5" y="112.9">80</text>
<text x="118.2" y="110.3">60</text>
<text x="118.2" y="112.9">62</text>
<text x="151.2" y="110.3">59</text>
<text x="151.2" y="112.9">61</text>
<text x="36.9" y="115.4">81</text>
<text x="36.9" y="117.9">83</text>
<text x="44.5" y="115.4">82</text>
<text x="44.5" y="117.9">84</text>
<text x="118.2" y="115.4">64</text>
<text x="118.2" y="117.9">66</text>
<text x="151.2" y="115.4">63</text>
<text x="151.2" y="117.9">65</text>
<text x="36.9" y="120.5">85</text>
<text x="36.9" y="123">87</text>
<text x="36.9" y="125.6">89</text>
<text x="44.5" y="120.5">86</text>
<text x="44.5" y="123">88</text>
<text x="44.5" y="125.6">90</text>
<text x="118.2" y="120.5">68</text>
<text x="118.2" y="123">70</text>
<text x="151.2" y="120.5">67</text>
<text x="151.2" y="123">69</text>
<text x="36.9" y="128.1">91</text>
<text x="36.9" y="130.6">93</text>
<text x="44.5" y="128.1">92</text>
<text x="44.5" y="130.6">94</text>
<text x="118.2" y="128.1">88</text>
<text x="151.2" y="128.1">87</text>
<text x="36.9" y="133.2">95</text>
<text x="36.9" y="135.7">97</text>
<text x="44.5" y="133.2">96</text>
<text x="44.5" y="135.7">98</text>
<text x="118.2" y="133.2">72</text>
<text x="118.2" y="135.7">74</text>
<text x="151.2" y="133.2">71</text>
<text x="151.2" y="135.7">73</text>
<text x="36.9" y="138.3">99</text>
<text x="43.2" y="138.3">100</text>
<text x="118.2" y="138.3">76</text>
<text x="118.2" y="140.8">78</text>
<text x="118.2" y="143.3">80</text>
<text x="151.2" y="138.3">75</text>
<text x="151.2" y="140.8">77</text>
<text x="151.2" y="143.3">79</text>
<text x="118.2" y="148.4">90</text>
<text x="151.2" y="148.4">89</text>
<text x="118.2" y="153.5">HOLE1</text>
<text x="146.2" y="153.5">HOLE4</text>
<text x="118.2" y="156">HOLE2</text>
<text x="146.2" y="156">HOLE3</text>
<text x="226.1" y="166.2">0</text>
<text x="241.4" y="166.2">0</text>
<text x="259.1" y="166.2">0</text>
</g>
<g font-size="2.3" fill="#f00">
<text x="224.1" y="24.9">ADF_SPI_CS#</text>
<text x="224.1" y="27.5">ADF_SPI_CLK</text>
<text x="241.9" y="26.2">ADF_SPI_CS#</text>
<text x="241.9" y="28.8">ADF_SPI_CLK</text>
<text x="224.1" y="30">ADF_SPI_MOSI</text>
<text x="224.1" y="35.1">RF_REF_CLK</text>
<text x="241.9" y="31.3">ADF_SPI_MOSI</text>
<text x="226.1" y="37.6">RF_RXCLK</text>
<text x="226.6" y="40.2">RF_TXCLK</text>
<text x="241.9" y="36.4">RF_REF_CLK</text>
<text x="241.9" y="38.9">RF_RXCLK</text>
<text x="241.9" y="41.5">RF_TXCLK</text>
<text x="98.1" y="47.8">RF_TXD1</text>
<text x="163.4" y="42.7">RF_TXIQSEL</text>
<text x="166.7" y="47.8">RF_TXD0</text>
<text x="226.6" y="42.7">PL_RXCLK</text>
<text x="227.1" y="45.3">PL_TXCLK</text>
<text x="241.9" y="44">PL_RXCLK</text>
<text x="241.9" y="46.6">PL_TXCLK</text>
<text x="98.1" y="50.3">RF_TXD3</text>
<text x="166.7" y="50.3">RF_TXD2</text>
<text x="224.1" y="50.3">SI5351_SCL</text>
<text x="224.1" y="52.9">SI5351_SDA</text>
<text x="241.9" y="51.6">SI5351_SCL</text>
<text x="98.1" y="55.4">RF_TXD5</text>
<text x="166.7" y="55.4">RF_TXD4</text>
<text x="241.9" y="54.2">SI5351_SDA</text>
<text x="98.1" y="65.6">RF_TXD7</text>
<text x="166.7" y="65.6">RF_TXD6</text>
<text x="13.3" y="68.1">ADF_SPI_CS#</text>
<text x="13.3" y="70.7">ADF_SPI_CLK</text>
<text x="56.4" y="68.1">ADF_SPI_MOSI</text>
<text x="56.4" y="70.7">SI5351_SCL</text>
<text x="97.3" y="70.7">RF_TXD11</text>
<text x="98.1" y="68.1">RF_TXD9</text>
<text x="165.9" y="70.7">RF_TXD10</text>
<text x="166.7" y="68.1">RF_TXD8</text>
<text x="16.8" y="73.2">RF_TXD7</text>
<text x="16.8" y="75.7">RF_TXD5</text>
<text x="59" y="75.7">RF_GPIO3</text>
<text x="60" y="73.2">RF_TXEN</text>
<text x="163.1" y="75.7">RF_RXIQSEL</text>
<text x="16.8" y="80.8">RF_TXD3</text>
<text x="16.8" y="83.4">RF_TXD1</text>
<text x="59" y="80.8">RF_GPIO2</text>
<text x="59" y="83.4">RF_GPIO1</text>
<text x="98.1" y="80.8">RF_RXD1</text>
<text x="98.1" y="83.4">RF_RXD3</text>
<text x="166.7" y="80.8">RF_RXD0</text>
<text x="166.7" y="83.4">RF_RXD2</text>
<text x="13.3" y="88.4">RF_SPI_CS#</text>
<text x="16.6" y="85.9">RF_RXEN</text>
<text x="58.7" y="88.4">RF_RXD10</text>
<text x="59" y="85.9">RF_GPIO0</text>
<text x="98.1" y="88.4">RF_RXD5</text>
<text x="166.7" y="88.4">RF_RXD4</text>
<text x="13.3" y="91">RF_SPI_CLK</text>
<text x="60" y="91">RF_RXD8</text>
<text x="13.3" y="98.6">RF_SPI_MISO</text>
<text x="16" y="96.1">RF_TXD11</text>
<text x="16.8" y="101.1">RF_TXD9</text>
<text x="60" y="96.1">RF_RXD6</text>
<text x="60" y="98.6">RF_RXD4</text>
<text x="60" y="101.1">RF_RXD2</text>
<text x="98.1" y="98.6">RF_RXD7</text>
<text x="98.1" y="101.1">RF_RXD9</text>
<text x="166.7" y="98.6">RF_RXD6</text>
<text x="166.7" y="101.1">RF_RXD8</text>
<text x="13.3" y="103.7">RF_SPI_MOSI</text>
<text x="60" y="103.7">RF_RXD0</text>
<text x="96.8" y="103.7">RF_RXD11</text>
<text x="165.4" y="103.7">RF_RXD10</text>
<text x="15.3" y="111.3">RF_RESET</text>
<text x="16.8" y="108.8">RF_RXD1</text>
<text x="16.8" y="113.8">RF_RXD3</text>
<text x="56.4" y="108.8">RF_RXIQSEL</text>
<text x="59.2" y="111.3">RF_TXD10</text>
<text x="60" y="113.8">RF_TXD8</text>
<text x="97.1" y="108.8">RF_TXCLK</text>
<text x="165.2" y="108.8">RF_RXCLK</text>
<text x="15.5" y="116.4">RF_RXD11</text>
<text x="60" y="116.4">RF_TXD6</text>
<text x="94.5" y="118.9">RF_SPI_MOSI</text>
<text x="96.6" y="116.4">RF_RESET</text>
<text x="165.7" y="116.4">RF_GPIO0</text>
<text x="165.7" y="118.9">RF_GPIO1</text>
<text x="16.8" y="121.5">RF_RXD5</text>
<text x="16.8" y="124">RF_RXD9</text>
<text x="60" y="121.5">RF_TXD4</text>
<text x="60" y="124">RF_TXD2</text>
<text x="94.5" y="121.5">RF_SPI_MISO</text>
<text x="165.7" y="121.5">RF_GPIO2</text>
<text x="13.5" y="129.1">RF_TXIQSEL</text>
<text x="16.8" y="126.5">RF_RXD7</text>
<text x="56.4" y="129.1">SI5351_SDA</text>
<text x="60" y="126.5">RF_TXD0</text>
<text x="94.5" y="131.6">RF_SPI_CLK</text>
<text x="165.7" y="131.6">RF_GPIO3</text>
<text x="15.8" y="134.2">PL_RXCLK</text>
<text x="59.5" y="134.2">PL_TXCLK</text>
<text x="94.5" y="134.2">RF_SPI_CS#</text>
<text x="163.1" y="136.7">RF_REF_CLK</text>
<text x="97.8" y="141.8">RF_RXEN</text>
<text x="166.7" y="141.8">RF_TXEN</text>
</g>
<text font-size="2.3" fill="#00f" x="188.8" y="185">+</text>
<g font-size="1.8">
<text x="31.8" y="1.9">5</text>
<text x="90.1" y="1.9">4</text>
<text x="148.5" y="1.9">3</text>
<text x="206.8" y="1.9">2</text>
<text x="265.2" y="1.9">1</text>
<text x=".7" y="29.8">D</text>
<text x="295.1" y="29.8">D</text>
<text x=".7" y="80.9">C</text>
<text x="295.1" y="80.9">C</text>
<text x=".7" y="132.1">B</text>
<text x="295.1" y="132.1">B</text>
<text x=".7" y="183.3">A</text>
<text x="295.1" y="183.3">A</text>
<text x="31.8" y="209.2">5</text>
<text x="90.1" y="209.2">4</text>
<text x="148.5" y="209.2">3</text>
<text x="206.8" y="209.2">2</text>
<text x="265.2" y="209.2">1</text>
</g>
</svg>
